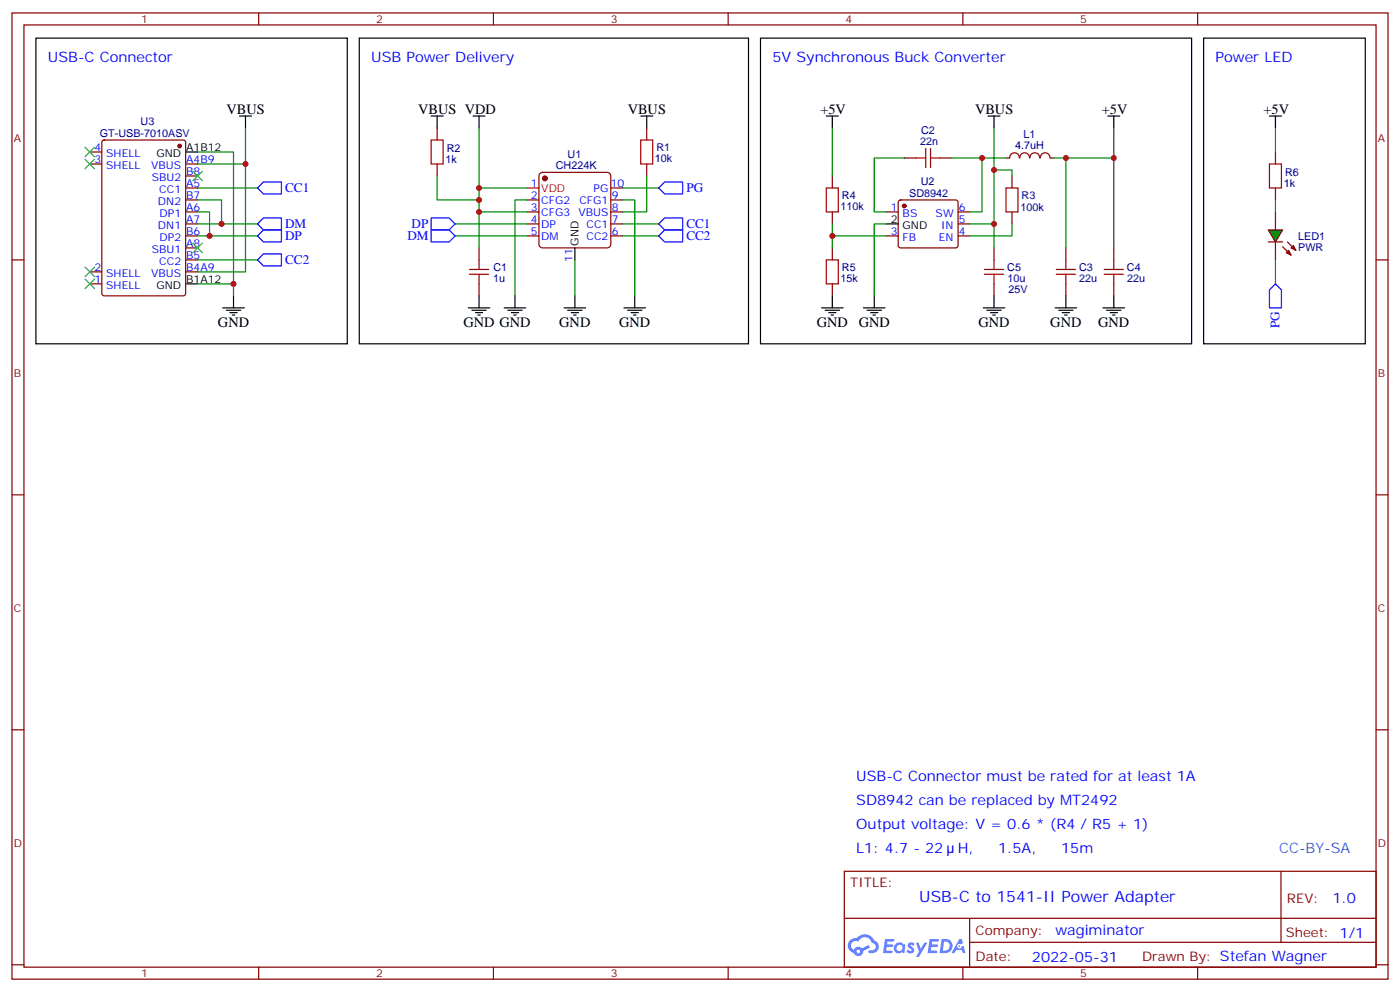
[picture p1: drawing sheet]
<svg xmlns="http://www.w3.org/2000/svg" width="412mm" height="292mm" viewBox="0 0 412 292" stroke-linecap="round" stroke-linejoin="round" font-family="sans-serif">
<g fill="none" stroke="#870000" stroke-width=".35">
<path d="M3.5 3.8h405.4v284.3h-405.4zM7.1 7.3h398.2v277.3h-398.2zM76.2 3.8v3.5M145.3 3.8v3.5M214.5 3.8v3.5M283.6 3.8v3.5M352.8 3.8v3.5M3.5 76.5h3.6M405.3 76.5h3.6M3.5 145.6h3.6M405.3 145.6h3.6M3.5 214.8h3.6"/>
<path d="M405.3 214.8h3.6M248.7 256.4h156.6v28.2h-156.6zM377.3 256.4v20.9M248.7 270.2h156.5M285.6 277.3h119.6M285.6 270.2v14.2M3.5 283.9h3.6M76.2 284.6v3.5M145.3 284.6v3.5M214.5 284.6v3.5M283.6 284.6v3.5M352.8 284.6v3.5"/>
<path d="M405.3 283.9h3.6"/>
</g>
<g fill="#5487ff">
<path d="M267.7 277.6a1.22 1.22 0 0 1 1.7 .2l-.4 .6a.47 .47 0 0 0-.3-.4 .47 .47 0 0 0-.5 .2l.1 .2a1.14 1.14 0 0 1 .8 1.8 1.14 1.14 0 0 1-1.9 0l-.2-.2 .5-.6 .7 .5a.29 .29 0 0 0 .3-.3 .29 .29 0 0 0-.2-.3 1.04 1.04 0 0 1-.6-1.7z"/>
<path d="M260.7 276.3h2.4l.3 .2-.2 .5-1.8 .1-.1 .8h1.5l.3 .4-.3 .4h-1.6l-.2 1.1h1.7l.2 .3-.2 .3-2.6 .1z"/>
<path d="M273.8 276.3h2.4l.3 .2-.1 .5-1.8 .1-.2 .8h1.6l.3 .4-.4 .4h-1.6l-.1 1.1h1.7l.2 .3-.2 .3-2.6 .1z"/>
<path d="M282.6 276.3h.7l.3 1.3-.6 .3a.69 .69 0 0 0-1 .3 .69 .69 0 0 0 .4 .9 .69 .69 0 0 0 .9-.6l.5-.2 .6 2.2h-.8l-.2-.9h-1.8l-.5 .9h-.8z"/>
<path d="M269.8 277.4h.8l.6 1.8 1.1-1.8h.9l-2.6 4.2h-.8l.9-1.5z"/>
<path d="M277.4 276.3l-.6 4.2h1.3a2.11 2.11 0 0 0 2.5-2.1 2.11 2.11 0 0 0-2.5-2.1zM278.1 277.1a1.39 1.39 0 0 1 1.7 1.4 1.39 1.39 0 0 1-1.8 1.3h-.3z"/>
<path d="M263.7 277.9a1.54 1.54 0 0 0-.1 2.2 1.54 1.54 0 0 0 2.2 .1l.6 .3 .3-2.3-.2-.3h-.4a1.49 1.49 0 0 0-2.4 0zM264 278.9a.94 .94 0 0 1 1.8 0 .94 .94 0 0 1-1.8 0z"/>
<path d="M250.4 276.7a2.18 2.18 0 0 0 1.1 3.7 1.44 1.44 0 0 0 1.6 .9 1.44 1.44 0 0 0 1.2-1.4l2-1.1-.5-.7-1.9 1a1.47 1.47 0 0 0-2.4 .4 1.39 1.39 0 0 1-.7-1.9 1.39 1.39 0 0 1 2-.5 2.12 2.12 0 0 1 2.2-1.3 2.12 2.12 0 0 1 1.9 1.7 1.14 1.14 0 0 1 1.1 1.4 1.14 1.14 0 0 1-1.7 .7 .43 .43 0 0 0-.5 .4 .43 .43 0 0 0 .4 .5 1.98 1.98 0 0 0 2.5-1.2 1.98 1.98 0 0 0-1.2-2.6 3.1 3.1 0 0 0-5.3-.6l-.9 .1zM252.3 280a.55 .55 0 0 1 1.1 0 .55 .55 0 0 1-1.1 0z"/>
<circle cx="282.6" cy="278.4" r=".26"/>
</g>
<g fill="none" stroke="#870000" stroke-width=".35">
<path d="M128.8 37.7v3.5M190.5 37.7v3.5M26.5 44.7h3.5M26.5 48.3h3.5M30.2 41.4l.5-.2h23.3l.6 .4 .1 44.8-.5 .6-23.5 .1-.7-.5v-44.7zM54.7 58.8h3.5M54.7 55.3h3.5M54.7 48.3h3.5M54.7 51.8h3.5M128.8 48.3v3.5M155.2 58.8h3.5M179.9 58.8h3.5"/>
<path d="M179.9 55.3h3.5M190.5 48.3v3.5M245.2 51.8v3.5M264.8 59l.5-.2h16.2l.5 .2 .2 .5v12.7l-.2 .5-.5 .3h-16.2l-.5-.3-.2-.5v-12.7zM266.3 46.5h3.6M276.9 46.5h3.6M296.3 46.5h1.1M297.4 46.5a1.41 1.41 0 0 1 1.4-1.5 1.41 1.41 0 0 1 1.4 1.5M298.1 51.8v3.5M300.4 46.5a1.41 1.41 0 0 1 1.4-1.5 1.41 1.41 0 0 1 1.4 1.5M303.4 46.5a1.41 1.41 0 0 1 1.4-1.5 1.41 1.41 0 0 1 1.4 1.5M306.5 46.5a1.41 1.41 0 0 1 1.4-1.5 1.41 1.41 0 0 1 1.4 1.5"/>
<path d="M309.4 46.5h1M375.7 44.7v3.6M375.7 55.3v3.5M54.7 62.4h3.5M54.7 69.4h3.5M54.7 65.9h3.5M54.7 76.5h3.5M54.7 73h3.5M141.1 73v3.5M155.2 62.4h3.5M155.2 69.4h3.5M155.2 65.9h3.5"/>
<path d="M179.9 62.4h3.5M179.9 69.4h3.5M179.9 65.9h3.5M245.2 62.4v3.5M245.2 73v3.5M261.1 62.4h3.5M261.1 69.4h3.5M282.2 62.4h3.6M282.2 69.4h3.6M282.2 65.9h3.6M292.8 73v3.5M298.1 62.4v3.5"/>
<path d="M314 73v3.5M328.1 73v3.5M375.7 62.4v5.3M375.7 71.2v5.3M26.5 80h3.5M26.5 83.5h3.5M54.7 80h3.5M141.1 83.5v3.6M245.2 83.5v3.6M292.8 83.5v3.6M314 83.5v3.6M328.1 83.5v3.6"/>
</g>
<g fill="#870000" stroke="#870000" stroke-width=".35">
<circle cx="266.3" cy="60.6" r=".53"/>
<circle cx="52.9" cy="43" r=".53"/>
</g>
<g fill="none" stroke="#000" stroke-width=".35">
<path d="M70.6 34.1h3.5M72.3 34.1v3.6M127 34.1h3.5M128.8 34.1v3.6M139.3 34.1h3.6M141.1 34.1v3.6M188.7 34.1h3.6M190.5 34.1v3.6M243.4 34.1h3.5M245.2 34.1v3.6M291 34.1h3.6M292.8 34.1v3.6"/>
<path d="M326.3 34.1h3.5M328.1 34.1v3.6M373.9 34.1h3.6M375.7 34.1v3.6M54.7 44.7h3.5M169.3 73v3.5M261.1 65.9h3.5M54.7 83.5h3.5M65.6 90.6h6.4M66.7 91.3h4.2M67.7 92h2.1M68.4 92.7h.7"/>
<path d="M68.8 87.1v3.5M137.9 90.6h6.4M139 91.3h4.2M140.1 92h2.1M140.8 92.7h.7M141.1 87.1v3.5M148.5 90.6h6.4M149.6 91.3h4.2M150.6 92h2.2M151.3 92.7h.7M151.7 87.1v3.5M166.2 90.6h6.3"/>
<path d="M167.2 91.3h4.2M168.3 92h2.1M169 92.7h.7M169.3 87.1v3.5M183.8 90.6h6.3M184.9 91.3h4.2M185.9 92h2.1M186.6 92.7h.7M187 87.1v3.5M242 90.6h6.4M243.1 91.3h4.2M244.1 92h2.1"/>
<path d="M244.8 92.7h.7M245.2 87.1v3.5M254.4 90.6h6.3M255.4 91.3h4.2M256.5 92h2.1M257.2 92.7h.7M257.5 87.1v3.5M289.6 90.6h6.4M290.7 91.3h4.2M291.7 92h2.2M292.5 92.7h.7M292.8 87.1v3.5"/>
<path d="M310.8 90.6h6.3M311.9 91.3h4.2M312.9 92h2.1M313.6 92.7h.7M314 87.1v3.5M324.9 90.6h6.4M326 91.3h4.2M327 92h2.1M327.7 92.7h.7M328.1 87.1v3.5"/>
</g>
<path d="M159 51.2l.8-.5h19.1l.8 .5 .2 .6v20.1l-.2 .6-.8 .5h-19.1l-.6-.3-.5-.8v-20.1z" fill="none" stroke="#900" stroke-width=".35"/>
<path d="M155.2 55.3h3.5" fill="none" stroke="#f00" stroke-width=".35"/>
<circle cx="160.5" cy="52.5" r=".71" fill="#900" stroke="#900" stroke-width=".35"/>
<path d="M25 43.3l2.9 2.8M25 46.8l2.9 2.9M27.9 43.3l-2.9 2.8M27.9 46.8l-2.9 2.9M56.8 50.4l2.8 2.8M59.6 50.4l-2.8 2.8M25 78.6l2.9 2.8M27.9 78.6l-2.9 2.8M56.8 71.5l2.8 2.9M59.6 71.5l-2.8 2.9M25 82.1l2.9 2.8M27.9 82.1l-2.9 2.8" fill="none" stroke="#3c3" stroke-width=".35"/>
<g fill="none" stroke="#008700" stroke-width=".35">
<path d="M72.3 37.7v42.3h-14.1M141.1 37.7v24.7h14.1M245.2 37.7v14.1M292.8 37.7v28.2h-7M328.1 37.7v35.3M58.2 44.7h10.6v42.4M58.2 58.8h7.1v7.1M58.2 48.3h14.1M58.2 55.3h17.6M128.8 51.8v7h12.3M141.1 55.3h14.1M155.2 58.8h-3.5v28.3"/>
<path d="M183.4 58.8h3.6v28.3M183.4 55.3h10.6M190.5 51.8v10.6h-7.1M266.3 46.5h-8.8v15.9h3.6M280.5 46.5h8.8v15.9h-3.5M289.3 46.5h7M292.8 50h5.3v1.8M310.4 46.5h17.7M314 46.5v26.5M58.2 62.4h3.5v7M58.2 76.5h17.6M58.2 65.9h17.6"/>
<path d="M58.2 69.4h17.6M134.1 65.9h21.1M134.1 69.4h21.1M141.1 62.4v10.6M169.3 76.5v10.6M183.4 65.9h10.6M183.4 69.4h10.6M245.2 65.9v3.5M261.1 65.9h-3.6v21.2M261.1 69.4h-15.9v3.6M292.8 65.9v7.1M298.1 65.9v3.5h-12.3"/>
<path d="M58.2 83.5h10.6"/>
</g>
<path d="M75.8 55.3l1.8-1.7h5.3v3.5h-5.3zM194 55.3l1.8-1.7h5.3v3.5h-5.3zM75.8 65.9l1.8-1.8h5.3v3.6h-5.3zM75.8 69.4l1.8-1.7h5.3v3.5h-5.3zM75.8 76.5l1.8-1.8h5.3v3.5h-5.3zM127 64.1h5.3l1.8 1.8-1.8 1.8h-5.3zM127 67.7h5.3l1.8 1.7-1.8 1.8h-5.3zM194 65.9l1.8-1.8h5.3v3.6h-5.3zM194 69.4l1.8-1.7h5.3v3.5h-5.3zM375.7 83.5l1.8 1.8v5.3h-3.6v-5.3z" fill="none" stroke="#00f" stroke-width=".35"/>
<g fill="none" stroke="#a10000" stroke-width=".35">
<path d="M127 41.2h3.5v7.1h-3.5zM188.7 41.2h3.6v7.1h-3.6zM243.4 55.3h3.5v7.1h-3.5zM269.9 46.5h2.8M272.7 43.7v5.6M274.1 43.7v5.6M274.1 46.5h2.8M296.3 55.3h3.6v7.1h-3.6zM373.9 48.3h3.6v7h-3.6zM138.3 79.3h5.6M141.1 76.5v2.8M243.4 76.5h3.5v7h-3.5z"/>
<path d="M290 79.3h5.6M292.8 76.5v2.8M311.1 79.3h5.7M314 76.5v2.8M325.3 79.3h5.6M328.1 76.5v2.8M138.3 80.7h5.6M141.1 80.7v2.8M290 80.7h5.6M292.8 80.7v2.8M311.1 80.7h5.7M314 80.7v2.8"/>
<path d="M325.3 80.7h5.6M328.1 80.7v2.8"/>
</g>
<path d="M373.6 67.7h4.2l-2.1 3.5z" fill="#0c0" stroke="#870000" stroke-width=".35"/>
<path d="M373.6 71.2h4.2M377.8 72.6l2.5 2.5M379.2 71.2l2.5 2.5" fill="none" stroke="#870000" stroke-width=".35"/>
<g fill="#870000" stroke="#870000" stroke-width=".35">
<path d="M378.9 74.4l.7-.7 .7 1.4z"/>
<path d="M380.3 73l.7-.8 .7 1.5z"/>
</g>
<path d="M375.7 37.7v7M375.7 58.8v3.6M375.7 76.5v7" fill="none" stroke="#008700" stroke-width=".35"/>
<path d="M10.6 11.2h91.7v90h-91.7zM105.8 11.2h114.7v90h-114.7zM224 11.2h127v90h-127zM354.5 11.2h47.7v90h-47.7z" fill="none" stroke="#000" stroke-width=".35"/>
<g fill="#c00">
<circle cx="72.3" cy="48.3" r=".88"/>
<circle cx="68.8" cy="83.5" r=".88"/>
<circle cx="65.3" cy="65.9" r=".88"/>
<circle cx="61.7" cy="69.4" r=".88"/>
<circle cx="141.1" cy="55.3" r=".88"/>
<circle cx="141.1" cy="62.4" r=".88"/>
<circle cx="141.1" cy="58.8" r=".88"/>
<circle cx="289.3" cy="46.5" r=".88"/>
<circle cx="292.8" cy="50" r=".88"/>
<circle cx="292.8" cy="65.9" r=".88"/>
<circle cx="328.1" cy="46.5" r=".88"/>
<circle cx="314" cy="46.5" r=".88"/>
<circle cx="245.2" cy="69.4" r=".88"/>
</g>
<text font-size="4.6" fill="#00f" x="270.8" y="265.4">USB-C to 1541-II Power Adapter</text>
<g font-size="4.2" fill="#00f">
<text x="14.1" y="18.3">USB-C Connector</text>
<text x="109.4" y="18.3">USB Power Delivery</text>
<text x="227.5" y="18.3">5V Synchronous Buck Converter</text>
<text x="358.1" y="18.3">Power LED</text>
<text x="252.2" y="229.9">USB-C Connector must be rated for at least 1A</text>
<text x="252.2" y="237">SD8942 can be replaced by MT2492</text>
<text x="252.2" y="244.1">Output voltage: V = 0.6 * (R4 / R5 + 1)</text>
<text x="252.2" y="251.1">L1: 4.7 - 22</text>
<text x="282.1" y="251.1">H,</text>
<text x="294" y="251.1">1.5A,</text>
<text x="312.6" y="251.1">15m</text>
<text x="392.5" y="265.7">1.0</text>
<text x="310.9" y="275.2">wagiminator</text>
<text x="304" y="283">2022-05-31</text>
</g>
<g font-size="4.2">
<text x="66.7" y="33.5">VBUS</text>
<text x="123.2" y="33.5">VBUS VDD</text>
<text x="184.9" y="33.5">VBUS</text>
<text x="241.7" y="33.4">+5V</text>
<text x="287.2" y="33.5">VBUS</text>
<text x="324.6" y="33.4">+5V</text>
<text x="372.2" y="33.4">+5V</text>
<text x="64.2" y="96.2">GND</text>
<text x="136.5" y="96.2">GND GND</text>
<text x="164.7" y="96.2">GND</text>
<text x="182.4" y="96.2">GND</text>
<text x="240.6" y="96.2">GND</text>
<text x="252.9" y="96.2">GND</text>
<text x="288.2" y="96.2">GND</text>
<text x="309.4" y="96.2">GND</text>
<text x="323.5" y="96.2">GND</text>
</g>
<text font-size="4.2" fill="#0099b0" x="376.8" y="251.1">CC-BY-SA</text>
<g font-size="3.9" fill="#00f">
<text x="84" y="56.6">CC1</text>
<text x="202.2" y="56.6">PG</text>
<text x="84" y="67.2">DM</text>
<text x="84" y="70.7">DP</text>
<text x="120" y="70.7">DM</text>
<text x="121.2" y="67.2">DP</text>
<text x="202.2" y="67.2">CC1</text>
<text x="202.2" y="70.7">CC2</text>
<text x="84" y="77.8">CC2</text>
<text x="376.9" y="96.6" transform="rotate(-90 376.9 96.6)">PG</text>
</g>
<g font-size="3.9" fill="#800">
<text x="250.5" y="261">TITLE:</text>
<text x="379.1" y="265.7">REV:</text>
<text x="287.4" y="275.2">Company:</text>
<text x="378.7" y="275.8">Sheet: 1/1</text>
<text x="287.4" y="282.9">Date:</text>
<text x="336.4" y="282.9">Drawn By: Stefan Wagner</text>
</g>
<g font-size="3.2" fill="#800">
<text x="41.6" y="6.8">1</text>
<text x="110.8" y="6.8">2</text>
<text x="179.9" y="6.8">3</text>
<text x="249.1" y="6.8">4</text>
<text x="318.2" y="6.8">5</text>
<text x="4.1" y="41.9">A</text>
<text x="405.9" y="41.9">A</text>
<text x="4.1" y="111.1">B</text>
<text x="405.9" y="111.1">B</text>
<text x="4.1" y="180.2">C</text>
<text x="405.9" y="180.2">C</text>
<text x="4.1" y="249.3">D</text>
<text x="405.9" y="249.3">D</text>
<text x="41.6" y="287.6">1</text>
<text x="110.8" y="287.6">2</text>
<text x="179.9" y="287.6">3</text>
<text x="249.1" y="287.6">4</text>
<text x="318.2" y="287.6">5</text>
</g>
<g font-size="3.2" fill="#000080">
<text x="29.4" y="40.2">GT-USB-7010ASV</text>
<text x="41.4" y="36.7">U3</text>
<text x="271.3" y="39.4">C2</text>
<text x="301.5" y="40.7">L1</text>
<text x="131.2" y="48">1k</text>
<text x="131.6" y="44.8">R2</text>
<text x="167.2" y="46.4">U1</text>
<text x="192.9" y="47.6">10k</text>
<text x="193.3" y="44.4">R1</text>
<text x="271.1" y="42.6">22n</text>
<text x="299.1" y="43.8">4.7uH</text>
<text x="163.7" y="49.8">CH224K</text>
<text x="378.5" y="51.8">R6</text>
<text x="248" y="58.5">R4</text>
<text x="267.8" y="57.9">SD8942</text>
<text x="271.2" y="54.5">U2</text>
<text x="300.9" y="58.5">R3</text>
<text x="378.1" y="55">1k</text>
<text x="247.6" y="61.7">110k</text>
<text x="300.6" y="62.1">100k</text>
<text x="382.4" y="70.6">LED1</text>
<text x="382.4" y="73.7">PWR</text>
<text x="145.3" y="83">1u</text>
<text x="145.4" y="79.8">C1</text>
<text x="247.6" y="82.9">15k</text>
<text x="248" y="79.7">R5</text>
<text x="296.7" y="79.7">C5</text>
<text x="296.8" y="82.9">10u</text>
<text x="317.9" y="79.7">C3</text>
<text x="317.9" y="82.9">22u</text>
<text x="332" y="79.7">C4</text>
<text x="332" y="82.9">22u</text>
<text x="297" y="86.4">25V</text>
</g>
<g font-size="3.2" fill="#00f">
<text x="27.8" y="44.4">4</text>
<text x="27.8" y="47.9">3</text>
<text x="31.3" y="46.1">SHELL</text>
<text x="54.9" y="47.9">A4B9</text>
<text x="31.3" y="49.7">SHELL</text>
<text x="44.5" y="49.7">VBUS</text>
<text x="44.7" y="53.2">SBU2</text>
<text x="54.9" y="51.4">B8</text>
<text x="46.9" y="56.7">CC1</text>
<text x="54.9" y="58.5">B7</text>
<text x="54.9" y="55">A5</text>
<text x="156.4" y="55">1</text>
<text x="156.4" y="58.5">2</text>
<text x="159.5" y="59.9">CFG2</text>
<text x="170.7" y="59.9">CFG1</text>
<text x="174.8" y="56.4">PG</text>
<text x="179.9" y="55">10</text>
<text x="180.3" y="58.5">9</text>
<text x="46.5" y="60.3">DN2</text>
<text x="47" y="63.8">DP1</text>
<text x="54.9" y="65.5">A7</text>
<text x="54.9" y="62">A6</text>
<text x="156.4" y="62">3</text>
<text x="156.4" y="65.5">4</text>
<text x="159.5" y="63.4">CFG3</text>
<text x="170.4" y="63.4">VBUS</text>
<text x="180.3" y="65.5">7</text>
<text x="180.3" y="62">8</text>
<text x="262.4" y="62">1</text>
<text x="265.9" y="63.8">BS</text>
<text x="275.6" y="63.8">SW</text>
<text x="282.4" y="65.5">5</text>
<text x="282.4" y="62">6</text>
<text x="46.5" y="67.3">DN1</text>
<text x="47" y="70.8">DP2</text>
<text x="54.9" y="69.1">B6</text>
<text x="156.4" y="69.1">5</text>
<text x="159.5" y="67">DP</text>
<text x="159.5" y="70.5">DM</text>
<text x="172.8" y="70.5">CC2</text>
<text x="172.8" y="67">CC1</text>
<text x="180.3" y="69.1">6</text>
<text x="262.4" y="69.1">3</text>
<text x="265.9" y="70.8">FB</text>
<text x="276.5" y="70.8">EN</text>
<text x="277.2" y="67.3">IN</text>
<text x="282.4" y="69.1">4</text>
<text x="44.7" y="74.4">SBU1</text>
<text x="46.9" y="77.9">CC2</text>
<text x="54.9" y="76.1">B5</text>
<text x="54.9" y="72.6">A8</text>
<text x="168.6" y="77" transform="rotate(-90 168.6 77)">11</text>
<text x="27.8" y="79.7">2</text>
<text x="27.8" y="83.2">1</text>
<text x="31.3" y="81.4">SHELL</text>
<text x="44.5" y="81.4">VBUS</text>
<text x="54.9" y="79.7">B4A9</text>
<text x="31.3" y="84.9">SHELL</text>
</g>
<g font-size="3.2">
<text x="46.1" y="46.1">GND</text>
<text x="54.9" y="44.4">A1B12</text>
<text x="262.4" y="65.5">2</text>
<text x="265.9" y="67.3">GND</text>
<text x="170.4" y="72.2" transform="rotate(-90 170.4 72.2)">GND</text>
<text x="54.9" y="83.2">B1A12</text>
<text x="46.1" y="84.9">GND</text>
</g>
<text font-size="3.2" fill="#f00" x="159.5" y="56.4">VDD</text>
</svg>
